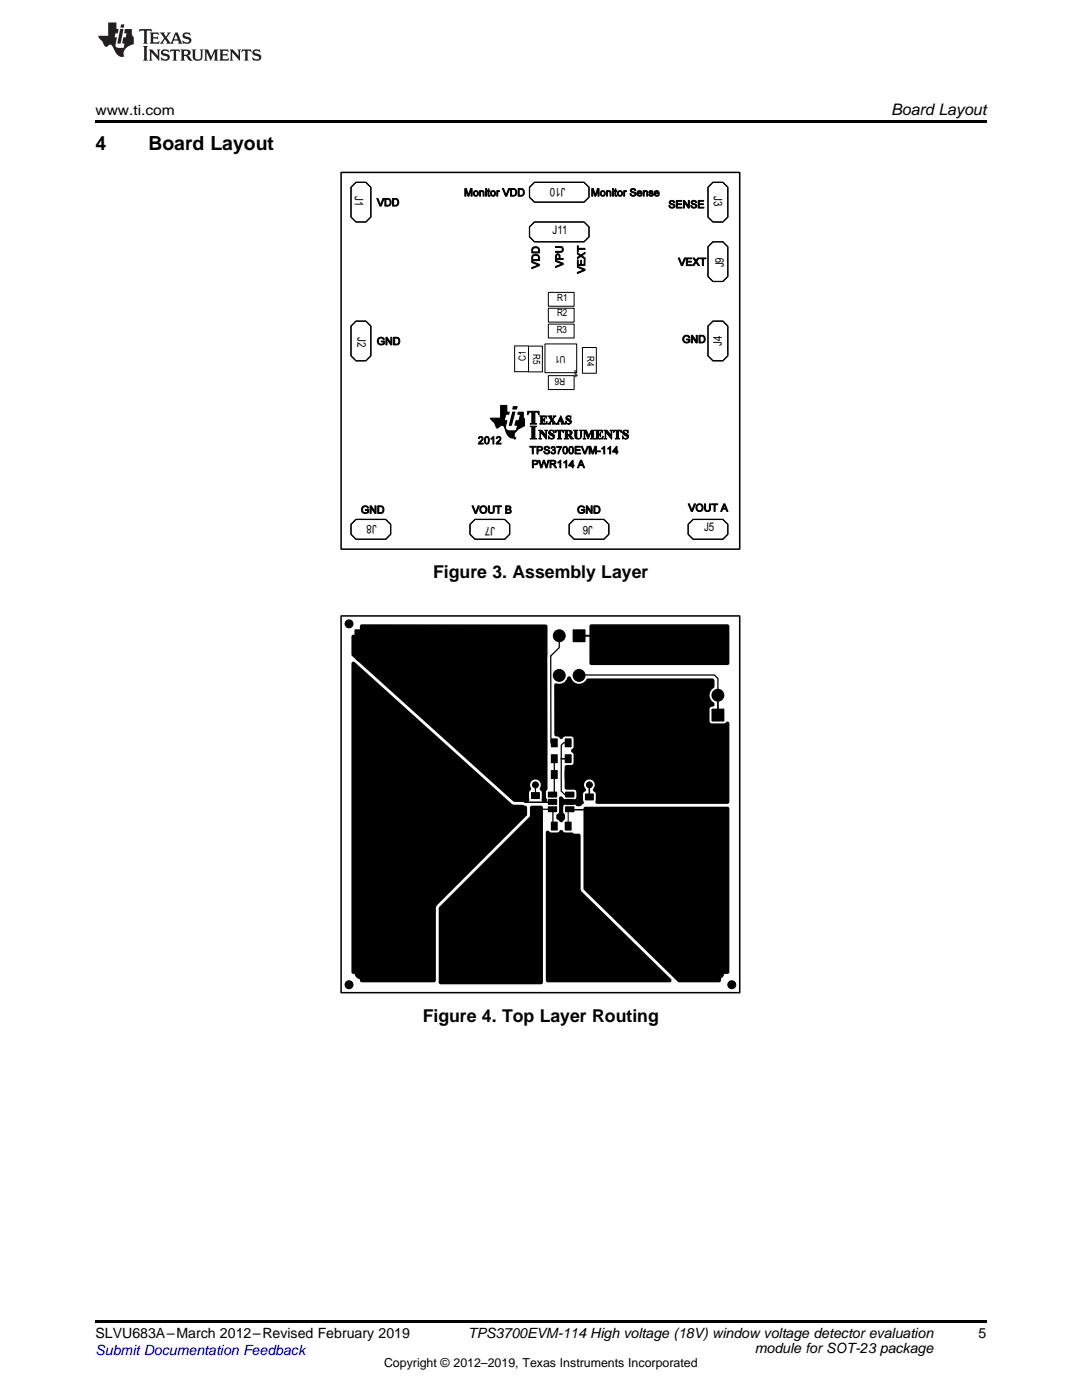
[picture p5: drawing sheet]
<svg xmlns="http://www.w3.org/2000/svg" width="216mm" height="279mm" viewBox="0 0 216 279" stroke-linecap="round" stroke-linejoin="round" font-family="sans-serif">
<g fill="#000">
<path d="M19 24h177.8v.6h-177.8zM105.8 85.1h1.3l-.4 .2v2l.4 .3h-1.3l.3-.3v-2.1zM105.3 82.1h2.3v.7l-.4-.5-.5-.1v2.2l.4 .2h-1.3l.3-.2v-2.2h-.2a.64 .64 0 0 0-.6 .6zM70.8 125.7h2.4v2.4h-2.4zM106.4 133.6h2.4v2.4h-2.4zM72 124.8l37 .1 .1 32.5-.3 .7v1.1l.2 .6-.6 .1a.33 .33 0 0 1-.1-.5l-.1-1.4-.4-.5a1.28 1.28 0 0 0-.1-1.7 1.28 1.28 0 0 0-1.7 0 1.28 1.28 0 0 0-.2 1.7l-.3 .5v1.7l-.2 .2-2.8-.1-32.1-29-.1-3.7 .2-.3 1.4-.1zM114.4 125.7h2.3v2.4h-2.3zM142.1 125.7h2.3v2.4h-2.3zM117.8 124.8l27.3-.1 .3 .3v7.3l-.3 .3h-27.1l-.2-.3zM70.8 153.4h2.4v2.4h-2.4zM103.3 158.1h1.6v1.2h-1.6zM106.1 158.2h1.5v1.2h-1.5z"/>
<path d="M109.4 158.1h1.7v1h-1.7zM110 150.6h1.2v1.6h-1.2zM110 147.5h1.2v1.5h-1.2zM110 153.8h1.2v1.6h-1.2zM112.8 150.6h1.2v1.6h-1.2zM112.8 147.5h1.2v1.5h-1.2zM112.8 153.8h1.2v1.6h-1.2zM112.9 158.1h1.6v1h-1.6zM116.8 158.5h1.6v1.1h-1.6zM142.1 157.3h2.3v2.4h-2.3zM142.1 141.5h2.3v2.4h-2.3zM103.3 160.9h1.6v1.2h-1.6z"/>
<path d="M106.1 161h1.5v1.1h-1.5zM109.4 159.5h1.7v1h-1.7zM109.4 161h1.7v1h-1.7zM110 164.1h1.2v1.6h-1.2zM112.8 164.1h1.2v1.6h-1.2zM112.9 161h1.6v1h-1.6zM112.9 159.5h1.6v1h-1.6zM116.8 161.2h1.6v1.2h-1.6zM74.8 193h2.4v2.3h-2.4zM98.5 193h2.4v2.3h-2.4zM106 161h2l.2 .2-.1 35h-20.3l-.1-15 18.2-18.2zM118.3 193h2.4v2.3h-2.4z"/>
<path d="M138.1 193h2.4v2.3h-2.4zM116.6 161.2h28.7l.1 32.8-.3 .2-1.3 .1-.2 1.5h-8.2l-18.8-18.3zM19 263.5h177.8v.6h-177.8z"/>
<path d="M92.7 37.6h.4l.4 1.3 .4-1.3h.3v1.6h-.2v-1.3l-.4 1.3h-.2l-.4-1.3v1.3h-.3zM94.4 38.6a.55 .55 0 0 1 1.1 0 .55 .55 0 0 1-1.1 0zM94.6 38.6a.4 .4 0 0 0 .8 0 .4 .4 0 0 0-.8 0zM95.7 38.1h.2v.1l.3-.2 .3 .2 .1 1h-.2v-.8l-.2-.2-.3 .2v.8h-.2zM96.9 37.6h.2v.2h-.2zM96.9 38.1h.2v1.1h-.2zM97.4 37.8l.2-.1v.4h.1v.1h-.1v.7l.2 .3-.4-.1v-.9h-.2zM97.9 38.6a.55 .55 0 0 1 1.1 0 .55 .55 0 0 1-1.1 0zM98.1 38.6a.37 .37 0 0 0 .7 0 .37 .37 0 0 0-.7 0zM99.1 38.1h.2v.1l.2-.2 .2 .1-.1 .2-.3 .1v.8h-.2zM100.2 37.6h.3l.5 1.4 .5-1.4h.2l-.6 1.6h-.2zM101.9 37.6h.6a.78 .78 0 0 1 .6 .8 .78 .78 0 0 1-.7 .8h-.5zM102.1 37.8v1.2h.4a.65 .65 0 0 0 .4-.6 .65 .65 0 0 0-.4-.6zM103.4 37.6h.7a.78 .78 0 0 1 .5 .8 .78 .78 0 0 1-.7 .8h-.5zM103.6 37.8v1.2h.4a.65 .65 0 0 0 .4-.6 .65 .65 0 0 0-.3-.6z"/>
<path d="M118.1 37.6h.3l.4 1.3 .4-1.3h.3v1.6h-.2v-1.3l-.4 1.3h-.2l-.4-1.3v1.3h-.2zM119.8 38.6a.55 .55 0 0 1 1.1 0 .55 .55 0 0 1-1.1 0zM120 38.6a.37 .37 0 0 0 .7 0 .37 .37 0 0 0-.7 0zM121 38.1h.2v.1l.3-.2 .3 .2 .1 1h-.2v-.8l-.2-.2-.3 .2v.8h-.2zM122.2 37.6h.2v.2h-.2zM122.2 38.1h.2v1.1h-.2zM122.7 37.8l.2-.1v.4h.2v.1h-.2v.7l.2 .3-.4-.1v-.9h-.2zM123.2 38.6a.55 .55 0 0 1 1.1 0 .55 .55 0 0 1-1.1 0zM123.4 38.6a.37 .37 0 0 0 .7 0 .37 .37 0 0 0-.7 0zM124.5 38.1h.1v.1l.3-.2 .1 .1v.2l-.3 .1-.1 .8h-.1zM125.8 37.8a.6 .6 0 0 1 .6-.2 .6 .6 0 0 1 .5 .5h-.2a.31 .31 0 0 0-.4-.3 .31 .31 0 0 0-.2 .4 .56 .56 0 0 1 .7 .2 .56 .56 0 0 1 0 .7 .67 .67 0 0 1-1.1-.5h.2a.36 .36 0 0 0 .4 .4 .36 .36 0 0 0 .3-.4l-.2-.1a.52 .52 0 0 1-.6-.7zM127.2 38.2l.2-.1a.52 .52 0 0 1 .7 .5h-.8a.35 .35 0 0 0 .2 .4 .35 .35 0 0 0 .4-.2h.2a.57 .57 0 0 1-.8 .3 .57 .57 0 0 1-.1-.9zM127.4 38.3l-.1 .2h.6l-.2-.3zM128.4 38.1h.1v.1l.4-.2 .3 .2v1h-.1v-.8l-.3-.2-.2 .2-.1 .8h-.1zM129.6 38.1h.5l.2 .3-.2-.1a.21 .21 0 0 0-.2-.1 .21 .21 0 0 0-.2 .2h.1a.47 .47 0 0 1 .5 .6 .49 .49 0 0 1-.8-.2h.1a.24 .24 0 0 0 .3 .3 .24 .24 0 0 0 .2-.3 .44 .44 0 0 1-.5-.2 .44 .44 0 0 1 0-.5zM130.7 38.2l.1-.1a.52 .52 0 0 1 .8 .5h-.9a.35 .35 0 0 0 .3 .4 .35 .35 0 0 0 .4-.2h.2a.57 .57 0 0 1-.9 .3 .57 .57 0 0 1 0-.9zM130.8 38.3l-.1 .2h.7l-.2-.3z"/>
<path d="M75.2 39.6h.2l.5 1.4 .5-1.4h.2l-.5 1.5h-.3zM76.8 39.6h.7a.78 .78 0 0 1 .5 .8 .78 .78 0 0 1-.7 .7h-.5zM77 39.8v1.2h.5a.65 .65 0 0 0 .4-.6 .65 .65 0 0 0-.4-.6zM78.3 39.6h.7a.78 .78 0 0 1 .6 .8 .78 .78 0 0 1-.7 .7h-.6zM78.5 39.8v1.2h.5a.65 .65 0 0 0 .4-.6 .65 .65 0 0 0-.4-.6z"/>
<path d="M106.1 52.2l1.5 .6v.2l-1.5 .6v-.2l1.4-.5-1.4-.5zM106.2 51a.81 .81 0 0 1 .9-.2 .81 .81 0 0 1 .5 .7v.5h-1.5zM106.4 51.1l-.1 .7h1.2v-.4a.65 .65 0 0 0-1.1-.3zM106.2 49.5a.81 .81 0 0 1 .9-.2 .81 .81 0 0 1 .5 .6v.6h-1.5zM106.4 49.6l-.1 .7h1.2v-.5a.65 .65 0 0 0-1.1-.2z"/>
<path d="M110.9 51.9l1.5 .6v.3l-1.5 .6v-.2l1.3-.5-1.3-.5zM111 50.8a.44 .44 0 0 1 .5-.1 .44 .44 0 0 1 .2 .4v.5h.7v.2h-1.5zM111.1 50.9l-.1 .7h.6l-.1-.7zM110.9 49.2h.8a.6 .6 0 0 1 .7 .6 .6 .6 0 0 1-.7 .6h-.8v-.2h1a.38 .38 0 0 0 .3-.4 .38 .38 0 0 0-.3-.4h-1z"/>
<path d="M115.2 53.1l1.5 .6v.3l-1.5 .6v-.2l1.4-.6-1.4-.4zM115.2 51.9h.2v.9h.5v-.9h.1v.9h.6v-1h.1v1.2h-1.5zM115.2 50.4l.7 .5 .8-.5v.2l-.6 .4 .6 .5v.2l-.8-.5-.7 .4v-.2l.5-.3-.5-.4zM115.2 49.1h.2v.5h1.3v.2h-1.3v.5h-.2z"/>
<path d="M133.7 40.1a.6 .6 0 0 1 .9 .3h-.2a.31 .31 0 0 0-.4-.3 .31 .31 0 0 0-.2 .5h.1a.56 .56 0 0 1 .6 .2 .56 .56 0 0 1 0 .6 .67 .67 0 0 1-1-.4h.2a.36 .36 0 0 0 .4 .4 .36 .36 0 0 0 .3-.5h-.2a.48 .48 0 0 1-.6-.2 .48 .48 0 0 1 .1-.6zM134.9 40h1.1v.2h-.8v.5h.8v.1h-.8v.6h.9v.1h-1.2zM136.4 40h.2l.7 1.2v-1.2h.3v1.5h-.3l-.7-1.1v1.1h-.2zM138 40.1a.6 .6 0 0 1 1 .3h-.2a.31 .31 0 0 0-.4-.3 .31 .31 0 0 0-.2 .5h.1a.56 .56 0 0 1 .6 .2 .56 .56 0 0 1 0 .6 .67 .67 0 0 1-1.1-.4h.2a.36 .36 0 0 0 .4 .4 .36 .36 0 0 0 .3-.5h-.1a.48 .48 0 0 1-.6-.2 .48 .48 0 0 1 0-.6zM139.3 40h1.1v.2h-.9v.5h.9v.1h-.9v.6h1v.1h-1.2z"/>
<path d="M135.3 51.5h.3l.5 1.3 .5-1.3h.2l-.6 1.5h-.2zM136.9 51.5h1.1v.2h-.8v.4h.8v.2h-.8v.5h.9v.2h-1.2zM138.3 51.5h.2l.4 .5 .3-.5h.3l-.5 .7 .6 .8h-.3l-.4-.6-.4 .6h-.3l.5-.8zM139.6 51.5h1.3v.2h-.5v1.3h-.3v-1.3h-.5z"/>
<path d="M75.5 67.5a.72 .72 0 0 1 1.2 .2l-.2 .1a.58 .58 0 0 0-1 .1 .58 .58 0 0 0 .7 .8l.3-.2v-.3h-.4v-.1h.6v.5a.82 .82 0 0 1-1.2 .1 .82 .82 0 0 1 0-1.2zM77 67.3h.2l.8 1.2v-1.2h.2v1.5h-.2l-.8-1.1v1.1h-.2zM78.5 67.3h.7a.78 .78 0 0 1 .6 .8 .78 .78 0 0 1-.7 .7h-.6zM78.7 67.5v1.2h.5a.65 .65 0 0 0 .4-.6 .65 .65 0 0 0-.4-.6z"/>
<path d="M136.4 67.1a.72 .72 0 0 1 1.2 .2l-.2 .1a.58 .58 0 0 0-1 .1 .58 .58 0 0 0 .7 .8l.3-.2v-.3h-.4v-.1h.7v.5a.82 .82 0 0 1-1.2 .1 .82 .82 0 0 1-.1-1.2zM137.9 66.9h.3l.7 1.2v-1.2h.2v1.5h-.2l-.7-1.1v1.1h-.3zM139.5 66.9h.7a.78 .78 0 0 1 .5 .8 .78 .78 0 0 1-.7 .7h-.5zM139.7 67.1v1.2h.4a.65 .65 0 0 0 .4-.6 .65 .65 0 0 0-.3-.6z"/>
<path d="M95.6 87.2a.49 .49 0 0 1 .7 .1 .49 .49 0 0 1-.1 .7l-.5 .4h.7v.2h-1l.7-.9a.28 .28 0 0 0-.1-.4 .28 .28 0 0 0-.4 .2h-.1zM96.9 87.2a.54 .54 0 0 1 .6 0 .54 .54 0 0 1 .1 .7 .54 .54 0 0 1-.5 .7 .54 .54 0 0 1-.4-.7zM96.9 87.4v.2a.6 .6 0 0 0 .4 .9 .95 .95 0 0 0 0-1.2zM98 87.5l.5-.4v1.5h-.1v-1.2l-.4 .3zM99.2 87.2a.49 .49 0 0 1 .7 .1 .49 .49 0 0 1-.2 .7l-.5 .4h.8v.2h-1l.7-.9a.28 .28 0 0 0-.1-.4 .28 .28 0 0 0-.4 .2h-.2z"/>
<path d="M102.5 81.1l-.2 .5h.7l.2-.5zM102.3 82.3l-.7 2.6h.4l.7-2.6zM99.9 80.9v2.5l-2.1 .1 .4 .4a1.97 1.97 0 0 1 .9 1.5h.1a1.07 1.07 0 0 1 1.3-.4l.3 .4a1.95 1.95 0 0 0 2.1 2l-.2 .1v.2l-.1-1a3.2 3.2 0 0 1 1.9-1.7h.1v-1.4l-.2-.3v-1h-1l-.1 .4h.4l.1 .2-.2 .9-.6 .2-.2 .8h.3l.2 .2-.3 .9-.1 .1h-1.3l-.5-.2-.3-.5 .3-1.3h-.3l-.2-.2 .3-1 .6-.1 .1-.4h-.3l-.2-.2v-1.2z"/>
<path d="M105.7 89.1h1.2v.1h-.5v1.4h-.2v-1.4h-.5zM107.1 89.1h.7a.45 .45 0 0 1 .5 .4 .45 .45 0 0 1-.4 .5h-.5v.6h-.3zM107.4 89.2v.6h.3a.28 .28 0 0 0 .4-.2 .28 .28 0 0 0-.3-.4zM108.7 89.2a.6 .6 0 0 1 1 .3h-.2a.31 .31 0 0 0-.4-.3 .31 .31 0 0 0-.2 .4 .56 .56 0 0 1 .6 .2 .56 .56 0 0 1 .1 .7 .67 .67 0 0 1-1.1-.4h.2a.36 .36 0 0 0 .4 .4 .36 .36 0 0 0 .3-.5l-.2-.1a.48 .48 0 0 1-.5-.1 .48 .48 0 0 1 0-.6zM110.1 89.2a.4 .4 0 0 1 .6 0 .4 .4 0 0 1-.1 .6 .47 .47 0 0 1 0 .8 .47 .47 0 0 1-.7-.4h.2a.3 .3 0 0 0 .4 .2 .3 .3 0 0 0 .2-.3 .3 .3 0 0 0-.4-.2v-.2h.1a.25 .25 0 0 0 .2-.3 .25 .25 0 0 0-.3-.2 .25 .25 0 0 0-.2 .3h-.2zM111.1 89.1h1l-.6 1.5h-.2l.1-.4 .5-.9h-.8zM112.5 89.2a.54 .54 0 0 1 .7 0 .54 .54 0 0 1 .1 .7 .54 .54 0 0 1-.5 .7 .54 .54 0 0 1-.5-.7zM112.6 89.4l-.1 .1a.6 .6 0 0 0 .4 .9 .95 .95 0 0 0 0-1.1zM113.7 89.2a.54 .54 0 0 1 .6 0 .54 .54 0 0 1 .2 .7 .54 .54 0 0 1-.5 .7 .54 .54 0 0 1-.5-.7zM113.8 89.4l-.1 .1a.6 .6 0 0 0 .4 .9 .95 .95 0 0 0 0-1.1zM114.7 89.1h1.1v.1h-.9v.5h.9v.2h-.9v.5h1v.2h-1.2zM116 89.1h.2l.5 1.3 .5-1.3h.2l-.6 1.5h-.2zM117.5 89.1h.4l.4 1.3 .4-1.3h.3v1.5h-.2v-1.3l-.4 1.3h-.2l-.4-1.3v1.3h-.3zM119.2 90h.6v.2h-.6zM120.1 89.5l.6-.4v1.5h-.2v-1.2l-.4 .2zM121.3 89.5l.6-.4v1.5h-.2v-1.2l-.4 .2zM123 89.1h.1v1h.2v.1h-.2v.4h-.2v-.4h-.6v-.1zM122.9 89.5l-.4 .6h.4z"/>
<path d="M106.2 91.8h.7a.45 .45 0 0 1 .5 .5 .45 .45 0 0 1-.4 .4h-.6v.7h-.2zM106.4 92v.6h.4a.28 .28 0 0 0 .3-.3 .28 .28 0 0 0-.2-.3zM107.5 91.8h.2l.3 1.4 .4-1.4h.2l.4 1.4 .3-1.4h.2l-.4 1.6h-.2l-.4-1.4-.4 1.4h-.2zM109.7 91.8h.7a.42 .42 0 0 1 .5 .4 .42 .42 0 0 1-.4 .5l.6 .7h-.3l-.5-.7h-.3v.7h-.3zM110 92v.5l.7-.1v-.3zM111.3 92.2l.6-.4v1.6h-.2v-1.2l-.4 .2zM112.5 92.2l.6-.4v1.6h-.2v-1.2l-.4 .2zM114.2 91.9h.2v.9h.2v.2h-.2v.4h-.2v-.4h-.7v-.2zM114.2 92.2l-.5 .6h.5zM115.8 91.8h.3l.6 1.6h-.3l-.1-.5h-.7l-.2 .5h-.2zM116 92l-.3 .7h.5z"/>
<path d="M107.5 85.9h.6l.8 1v-.8l-.2-.2h.6l-.3 .2v1.5l-1.2-1.4v1.1l.3 .3h-.6l.2-.2v-1.3zM109.6 86l.4-.2 .4 .2 .2-.2-.1 .6a.41 .41 0 0 0-.2-.5 .41 .41 0 0 0-.6 .2l.2 .3a.67 .67 0 0 1 .7 .4 .67 .67 0 0 1-.3 .8l-.7-.1-.1 .1v-.6l.2 .4 .4 .2a.31 .31 0 0 0 .3-.4 .31 .31 0 0 0-.4-.3 .57 .57 0 0 1-.5-.3 .57 .57 0 0 1 .1-.6zM110.9 85.9h1.5v.4l-.3-.3h-.2v1.4l.2 .2h-.9l.2-.2v-1.4h-.4l-.1 .3zM112.6 85.9h.8a.51 .51 0 0 1 .7 .1 .51 .51 0 0 1-.2 .7l-.1 .1 .6 .8h-.5l-.6-.8h-.1v.6l.2 .2h-.8l.2-.2v-1.3zM113.2 85.9v.8a.42 .42 0 0 0 .6-.4 .42 .42 0 0 0-.6-.4zM114.5 85.9h.8l-.2 .1v1.2a.4 .4 0 0 0 .4 .3 .4 .4 0 0 0 .4-.4v-1l-.2-.2h.5l-.2 .2v1a.66 .66 0 0 1-.7 .5 .66 .66 0 0 1-.6-.6v-1zM116.3 85.9h.7l.5 1.1 .5-1.1h.7l-.3 .1v1.4l.3 .2h-.9l.2-.2v-1.4l-.6 1.6-.7-1.6v1.4l.2 .2h-.6l.3-.2v-1.4zM118.8 85.9h1.4v.5l-.2-.4h-.6v.7l.3-.1 .1-.3v.9l-.1-.4h-.3v.6a.57 .57 0 0 0 1-.3l-.1 .5h-1.5l.2-.2v-1.4zM120.5 85.9h.6l.9 1v-.8l-.3-.2h.6l-.2 .2v1.5l-1.2-1.4v1.1l.2 .3h-.6l.3-.2v-1.3zM122.4 85.9h1.6v.4l-.3-.3h-.3v1.4l.2 .2h-.8l.2-.2v-1.4h-.4l-.2 .3zM124.4 86l.4-.2 .4 .2 .1-.2v.6a.41 .41 0 0 0-.3-.5 .41 .41 0 0 0-.5 .2l.2 .3a.67 .67 0 0 1 .6 .4 .67 .67 0 0 1-.2 .8l-.7-.1-.2 .1v-.6l.3 .4 .3 .2a.31 .31 0 0 0 .4-.4 .31 .31 0 0 0-.4-.3 .57 .57 0 0 1-.5-.3 .57 .57 0 0 1 .1-.6z"/>
<path d="M107.7 83h1.3v.5l-.2-.3-.5-.1v.7l.2-.1 .2-.3v.8l-.2-.3h-.2v.5a.54 .54 0 0 0 .9-.3l-.1 .5h-1.4l.2-.1v-1.3zM109.3 83h.8l-.2 .1 .3 .5 .3-.4-.1-.2h.5l-.6 .7 .7 .9h-.8l.2-.1-.4-.5-.3 .5 .2 .1h-.6l.7-.7zM111.9 83l.8 1.6h-.7l.2-.1-.2-.3h-.5l-.1 .3 .2 .1h-.6l.3-.2zM111.8 83.5l-.3 .6h.5zM113 83.1l.4-.1 .4 .1 .1-.1v.5a.39 .39 0 0 0-.3-.4 .39 .39 0 0 0-.4 .2l.1 .2a.59 .59 0 0 1 .7 .5 .59 .59 0 0 1-.5 .7l-.4-.2-.2 .2v-.6l.2 .3 .4 .2a.29 .29 0 0 0 .3-.3 .29 .29 0 0 0-.4-.3 .53 .53 0 0 1-.4-.3 .53 .53 0 0 1 0-.6z"/>
<path d="M72.3 101.1a.72 .72 0 0 1 1.2 .3h-.2a.58 .58 0 0 0-1 .2 .58 .58 0 0 0 .7 .7l.3-.1v-.3h-.4v-.2h.6v.6a.82 .82 0 0 1-1.1 0 .82 .82 0 0 1-.1-1.2zM73.8 100.9h.3l.7 1.2v-1.2h.2v1.6h-.2l-.7-1.2v1.2h-.3zM75.4 100.9h.6a.78 .78 0 0 1 .6 .9 .78 .78 0 0 1-.7 .7h-.5zM75.6 101.1v1.2h.4a.65 .65 0 0 0 .4-.6 .65 .65 0 0 0-.4-.6z"/>
<path d="M94.2 100.9h.2l.5 1.4 .5-1.4h.2l-.6 1.6h-.2zM95.7 101.7a.76 .76 0 0 1 1.5 0 .76 .76 0 0 1-1.5 0zM96.1 101.2a.59 .59 0 0 0-.1 .9 .59 .59 0 0 0 .9 0 .59 .59 0 0 0-.1-.8l-.4-.2zM97.4 100.9h.3v1.1a.38 .38 0 0 0 .4 .3 .38 .38 0 0 0 .3-.4v-1h.2v.9a.6 .6 0 0 1-.6 .7 .6 .6 0 0 1-.6-.7zM98.8 100.9h1.3v.2h-.5v1.4h-.2v-1.4h-.6zM100.9 100.9h.6a.39 .39 0 0 1 .4 .3 .39 .39 0 0 1-.2 .5 .41 .41 0 0 1 .3 .4 .41 .41 0 0 1-.4 .4h-.7zM101.1 101.1v.5h.5l.1-.2-.1-.3zM101.1 101.8v.5l.7-.1-.2-.4z"/>
<path d="M115.5 101.1a.72 .72 0 0 1 1.2 .3h-.2a.58 .58 0 0 0-1.1 .2 .58 .58 0 0 0 .7 .7l.4-.1v-.3h-.5v-.2h.7v.6a.82 .82 0 0 1-1.2 0 .82 .82 0 0 1 0-1.2zM117 100.9h.2l.8 1.2v-1.2h.2v1.6h-.3l-.7-1.2v1.2h-.2zM118.5 100.9h.7a.78 .78 0 0 1 .6 .9 .78 .78 0 0 1-.7 .7h-.6zM118.7 101.1v1.2h.5a.65 .65 0 0 0 .4-.6 .65 .65 0 0 0-.4-.6z"/>
<path d="M137.3 100.6h.2l.6 1.3 .4-1.3h.3l-.6 1.5h-.3zM138.9 101.3a.76 .76 0 0 1 1.5 0 .76 .76 0 0 1-1.5 0zM139.2 100.8a.59 .59 0 0 0-.1 .9 .59 .59 0 0 0 .9 0 .59 .59 0 0 0 0-.8l-.4-.2zM140.6 100.6h.2v1a.38 .38 0 0 0 .4 .3 .38 .38 0 0 0 .4-.4v-.9h.2v.8a.6 .6 0 0 1-.6 .7 .6 .6 0 0 1-.6-.7zM142 100.6h1.2v.1h-.5v1.4h-.2v-1.4h-.5zM144.4 100.6h.2l.7 1.5h-.3l-.1-.5h-.7l-.2 .5h-.2zM144.5 100.7l-.2 .7h.5z"/>
<path d="M70.3 132.3v61.7l.2 .2 1.4 .1 .1 1.4 .2 .2h14.4l.2-.2v-14.5l.1-.4 18.1-18.1v-1.5v-.2l-.8-.2h-1.6l-.6-.3-31.3-28.2zM110.8 136.6v10v.2l.6 .1 .6 .4 .5-.4a2.28 2.28 0 0 1 1.9 .1l.2 .5v1.5l-.5 .8 .5 .6v1.8a.63 .63 0 0 1-.6 .6h-.9l-.3 .3v4.1l.3 .2h1.4a.63 .63 0 0 1 .7 .7v1a.63 .63 0 0 1-.7 .6h-1.6l-.6-.3a.31 .31 0 0 0-.4-.2 .31 .31 0 0 0-.2 .3v2.5l-.2 .5-.3 .2v.5l.6 .6a.6 .6 0 0 0 .8-.5v-.7l-.3-.4a2.02 2.02 0 0 1 .1-1.6l.5-.2h1.8a.9 .9 0 0 0 1.5 0l.1-.3-.1-.5v-1.1l.2-.5 .4-.3a1.37 1.37 0 0 1 .6-2.3 1.25 1.25 0 0 1 1.3 .7 1.25 1.25 0 0 1-.3 1.5l.6 .6-.1 1.8 .3 .3 26.1-.1 .1-15.8-.3-.2-.7 .3h-2.3a.63 .63 0 0 1-.7-.6v-2.4a.83 .83 0 0 1 .9-.7l.1-.3a2.18 2.18 0 0 1-.8-2.5l.8-1v-1.2l-.2-.2h-25a1.89 1.89 0 0 1-1.9 1 1.89 1.89 0 0 1-1.6-1.4h-.3a2.06 2.06 0 0 1-2.6 1.4zM109.1 166v29.8l24.6 .1 .1-.4-18-17.6-.1-.5-.1-10.8-1.1-.1-.4-.2-1.6-.1-.5-.4-.8 .5h-1.2l-.6-.4z"/>
<circle cx="69.6" cy="124.5" r=".79"/>
<circle cx="72" cy="130.8" r="1.19"/>
<circle cx="107.6" cy="126.9" r="1.19"/>
<circle cx="111.6" cy="134.8" r="1.19"/>
<circle cx="111.6" cy="126.9" r="1.19"/>
<circle cx="115.5" cy="134.8" r="1.19"/>
<circle cx="143.2" cy="130.8" r="1.19"/>
<circle cx="143.2" cy="138.7" r="1.19"/>
<circle cx="72" cy="158.5" r="1.19"/>
<circle cx="106.8" cy="156.6" r=".59"/>
<circle cx="111.7" cy="145.7" r=".51"/>
<circle cx="111.7" cy="144.1" r=".51"/>
<circle cx="113.1" cy="145.8" r=".51"/>
<circle cx="113.2" cy="144.1" r=".51"/>
<circle cx="115.4" cy="155.4" r=".51"/>
<circle cx="115.4" cy="153.9" r=".51"/>
<circle cx="117.6" cy="156.6" r=".59"/>
<circle cx="143.2" cy="154.6" r="1.19"/>
<circle cx="102.1" cy="161.3" r=".51"/>
<circle cx="110" cy="169.8" r=".51"/>
<circle cx="112" cy="163.3" r=".51"/>
<circle cx="112.4" cy="169.8" r=".51"/>
<circle cx="114.8" cy="169.8" r=".51"/>
<circle cx="115.5" cy="160.1" r=".51"/>
<circle cx="69.6" cy="196.5" r=".79"/>
<circle cx="72" cy="194.2" r="1.19"/>
<circle cx="95.8" cy="194.2" r="1.19"/>
<circle cx="115.5" cy="194.2" r="1.19"/>
<circle cx="143.2" cy="194.2" r="1.19"/>
<circle cx="146" cy="196.5" r=".79"/>
</g>
<path d="M68.1 34.4h79.5v75.2h-79.5zM68.1 122.9h79.5v75.2h-79.5zM70.3 132.3h.4l31.3 28.2 .6 .3h1.6l.8 .2v.2v1.5l-18.1 18.1-.1 .4v14.5l-.2 .2h-14.4l-.2-.2-.1-1.4-1.4-.1-.2-.2zM72 124.8l37 .1 .1 32.5-.3 .7v1.1l.2 .6-.6 .1a.33 .33 0 0 1-.1-.5l-.1-1.4-.4-.5a1.28 1.28 0 0 0-.1-1.7 1.28 1.28 0 0 0-1.7 0 1.28 1.28 0 0 0-.2 1.7l-.3 .5v1.7l-.2 .2-2.8-.1-32.1-29-.1-3.7 .2-.3 1.4-.1zM110.8 136.6a2.09 2.09 0 0 0 2.6-1.4h.3a1.89 1.89 0 0 0 1.6 1.4 1.89 1.89 0 0 0 1.9-1l24.9-.1 .3 .3v1.2a2.18 2.18 0 0 0-.8 2.5l.8 .9-.1 .4-.2 .1a.63 .63 0 0 0-.7 .6v2.4a.63 .63 0 0 0 .7 .6h2.3l.7-.3 .3 .2-.1 15.8-26.1 .1-.3-.3 .1-1.8-.6-.5a1.37 1.37 0 0 0-.6-2.3 1.25 1.25 0 0 0-1.3 .7 1.25 1.25 0 0 0 .3 1.5l-.6 .6v1.4l.1 .6-.3 .3a.81 .81 0 0 1-1.3-.1h-1.8a.63 .63 0 0 0-.7 .6v1l.4 .6v.7a.6 .6 0 0 1-.8 .5l-.6-.6v-.5l.3-.2 .2-.5v-2.5a.3 .3 0 0 1 .2-.3 .3 .3 0 0 1 .4 .2l.6 .3h1.6a.63 .63 0 0 0 .7-.6v-1a.63 .63 0 0 0-.7-.7h-1.4l-.3-.2v-4.1l.3-.3h.9a.63 .63 0 0 0 .6-.6v-1.8l-.5-.6 .5-.5v-1.8a.63 .63 0 0 0-.6-.7l-1.5 .1-.5 .4-.6-.4-.6-.1v-.2zM117.8 124.8l27.3-.1 .3 .3v7.3l-.3 .3h-27.1l-.2-.3zM106 161h2l.2 .2-.1 35h-20.3l-.1-15 18.2-18.2zM109.1 166l.3-.1 .6 .4h1.2l.8-.5 .5 .4 1.6 .1 .4 .2 1.1 .1 .1 10.8 .1 .5 18 17.6-.1 .4-24.6-.1zM116.6 161.2h28.7l.1 32.8-.3 .2-1.3 .1-.2 1.5h-8.2l-18.8-18.3z" fill="none" stroke="#000" stroke-width=".3"/>
<g fill="none" stroke="#000" stroke-width=".2">
<path d="M71 36.4h2l1 1v5.9l-1 1h-2l-1-1v-5.9zM75.2 39.6h.2l.5 1.4 .5-1.4h.2l-.5 1.5h-.3zM76.8 39.6h.7a.78 .78 0 0 1 .5 .8 .78 .78 0 0 1-.7 .7h-.5zM77 39.8h.5a.66 .66 0 0 1 .3 .6 .66 .66 0 0 1-.3 .6h-.5zM78.3 39.6h.7a.78 .78 0 0 1 .6 .8 .78 .78 0 0 1-.7 .7h-.6zM78.5 39.8h.5a.66 .66 0 0 1 .4 .6 .66 .66 0 0 1-.4 .6h-.5zM92.7 37.6h.4l.4 1.3 .4-1.3h.3v1.6h-.2v-1.3l-.4 1.3h-.2l-.4-1.3v1.3h-.3zM95.7 38.1h.2v.1l.3-.2 .3 .2 .1 1h-.2v-.8l-.2-.2-.3 .2v.8h-.2zM96.9 37.6h.2v.2h-.2zM96.9 38.1h.2v1.1h-.2zM97.4 37.8l.2-.1v.4h.1v.1h-.1v.7l.2 .3-.4-.1v-.9h-.2zM99.1 38.1h.2v.1l.2-.2 .2 .1-.1 .2-.3 .1v.8h-.2z"/>
<path d="M100.2 37.6h.3l.5 1.4 .5-1.4h.2l-.6 1.6h-.2zM101.9 37.6h.6a.78 .78 0 0 1 .6 .8 .78 .78 0 0 1-.7 .8h-.5zM102.1 37.8h.4a.66 .66 0 0 1 .4 .6 .66 .66 0 0 1-.4 .6h-.4zM103.4 37.6h.7a.78 .78 0 0 1 .5 .8 .78 .78 0 0 1-.7 .8h-.5zM103.6 37.8h.5a.66 .66 0 0 1 .3 .6 .66 .66 0 0 1-.4 .6h-.4zM106.6 36.4h9.9l1 1v2l-1 .9h-9.9l-.9-.9v-2zM118.1 37.6h.3l.4 1.3 .4-1.3h.3v1.6h-.2v-1.3l-.4 1.3h-.2l-.4-1.3v1.3h-.2zM121 38.1h.2v.1l.3-.2 .3 .2 .1 1h-.2v-.8l-.2-.2-.3 .2v.8h-.2zM122.2 37.6h.2v.2h-.2zM122.2 38.1h.2v1.1h-.2zM122.7 37.8l.2-.1v.4h.2v.1h-.2v.7l.2 .3-.4-.1v-.9h-.2zM124.5 38.1h.1v.1l.3-.2 .1 .1v.2l-.3 .1-.1 .8h-.1z"/>
<path d="M125.8 37.8a.6 .6 0 0 1 .6-.2 .6 .6 0 0 1 .5 .5h-.2a.31 .31 0 0 0-.4-.3 .31 .31 0 0 0-.2 .4 .56 .56 0 0 1 .7 .2 .56 .56 0 0 1 0 .7 .67 .67 0 0 1-1.1-.5h.2a.36 .36 0 0 0 .4 .4 .36 .36 0 0 0 .3-.4l-.2-.1a.52 .52 0 0 1-.6-.7zM127.2 38.2l.2-.1a.52 .52 0 0 1 .7 .5h-.8a.35 .35 0 0 0 .2 .4 .35 .35 0 0 0 .4-.2h.2a.57 .57 0 0 1-.8 .3 .57 .57 0 0 1-.1-.9zM127.3 38.4l.3-.2 .3 .3h-.6zM128.4 38.1h.1v.1l.4-.2 .3 .2v1h-.1v-.8l-.3-.2-.2 .2-.1 .8h-.1zM129.6 38.1h.5l.2 .3-.2-.1a.21 .21 0 0 0-.2-.1 .21 .21 0 0 0-.2 .2h.1a.47 .47 0 0 1 .5 .6 .49 .49 0 0 1-.8-.2h.1a.24 .24 0 0 0 .3 .3 .24 .24 0 0 0 .2-.3 .44 .44 0 0 1-.5-.2 .44 .44 0 0 1 0-.5zM130.7 38.2l.1-.1a.52 .52 0 0 1 .8 .5h-.9a.35 .35 0 0 0 .3 .4 .35 .35 0 0 0 .4-.2h.2a.57 .57 0 0 1-.9 .3 .57 .57 0 0 1 0-.9zM130.8 38.3l.4-.1 .2 .3h-.7zM142.3 36.4h1.9l1 1v5.9l-1 1h-1.9l-1-1v-5.9zM106.1 52.2l1.5 .6v.2l-1.5 .6v-.2l1.4-.5-1.4-.5zM106.2 51a.81 .81 0 0 1 .9-.2 .81 .81 0 0 1 .5 .7v.5h-1.5zM106.2 49.5a.81 .81 0 0 1 .9-.2 .81 .81 0 0 1 .5 .6v.6h-1.5zM106.4 51.1a.67 .67 0 0 1 1.1 .3v.4h-1.2z"/>
<path d="M106.4 49.6a.67 .67 0 0 1 1.1 .2v.5h-1.2zM106.6 44.3h9.9l1 1v2l-1 1h-9.9l-.9-1v-2zM109.4 58.4h5.2v2.7h-5.2zM110.9 51.9l1.5 .6v.3l-1.5 .6v-.2l1.3-.5-1.3-.5zM110.9 49.2h.8a.6 .6 0 0 1 .7 .6 .6 .6 0 0 1-.7 .6h-.8v-.2h1a.38 .38 0 0 0 .3-.4 .38 .38 0 0 0-.3-.4h-1zM111 50.8a.44 .44 0 0 1 .5-.1 .44 .44 0 0 1 .2 .4v.5h.7v.2h-1.5zM111.1 50.9h.4l.1 .7h-.6zM115.2 53.1l1.5 .6v.3l-1.5 .6v-.2l1.4-.6-1.4-.4zM115.2 51.9h.2v.9h.5v-.9h.1v.9h.6v-1h.1v1.2h-1.5zM115.2 50.4l.7 .5 .8-.5v.2l-.6 .4 .6 .5v.2l-.8-.5-.7 .4v-.2l.5-.3-.5-.4zM115.2 49.1h.2v.5h1.3v.2h-1.3v.5h-.2zM133.7 40.1a.6 .6 0 0 1 .9 .3h-.2a.31 .31 0 0 0-.4-.3 .31 .31 0 0 0-.2 .5h.1a.56 .56 0 0 1 .6 .2 .56 .56 0 0 1 0 .6 .67 .67 0 0 1-1-.4h.2a.36 .36 0 0 0 .4 .4 .36 .36 0 0 0 .3-.5h-.2a.48 .48 0 0 1-.6-.2 .48 .48 0 0 1 .1-.6z"/>
<path d="M134.9 40h1.1v.2h-.8v.5h.8v.1h-.8v.6h.9v.1h-1.2zM135.3 51.5h.3l.5 1.3 .5-1.3h.2l-.6 1.5h-.2zM136.4 40h.2l.7 1.2v-1.2h.3v1.5h-.3l-.7-1.1v1.1h-.2zM136.9 51.5h1.1v.2h-.8v.4h.8v.2h-.8v.5h.9v.2h-1.2zM138 40.1a.6 .6 0 0 1 1 .3h-.2a.31 .31 0 0 0-.4-.3 .31 .31 0 0 0-.2 .5h.1a.56 .56 0 0 1 .6 .2 .56 .56 0 0 1 0 .6 .67 .67 0 0 1-1.1-.4h.2a.36 .36 0 0 0 .4 .4 .36 .36 0 0 0 .3-.5h-.1a.48 .48 0 0 1-.6-.2 .48 .48 0 0 1 0-.6zM138.3 51.5h.2l.4 .5 .3-.5h.3l-.5 .7 .6 .8h-.3l-.4-.6-.4 .6h-.3l.5-.8zM139.3 40h1.1v.2h-.9v.5h.9v.1h-.9v.6h1v.1h-1.2zM139.6 51.5h1.3v.2h-.5v1.3h-.3v-1.3h-.5zM142.3 48.3h1.9l1 .9v6l-1 1h-1.9l-1-1v-6zM71 64.1h2l1 1v5.9l-1 1h-2l-1-1v-5.9zM75.5 67.5a.72 .72 0 0 1 1.2 .2l-.2 .1a.58 .58 0 0 0-1 .1 .58 .58 0 0 0 .7 .8l.3-.2v-.3h-.4v-.1h.6v.5a.82 .82 0 0 1-1.2 .1 .82 .82 0 0 1 0-1.2zM77 67.3h.2l.8 1.2v-1.2h.2v1.5h-.2l-.8-1.1v1.1h-.2z"/>
<path d="M78.5 67.3h.7a.78 .78 0 0 1 .6 .8 .78 .78 0 0 1-.7 .7h-.6zM78.7 67.5h.5a.66 .66 0 0 1 .4 .6 .66 .66 0 0 1-.4 .6h-.5zM102.7 69h2.8v5.2h-2.8zM105.5 69.1h2.7v5.1h-2.7zM108.7 68.6h6.4v5.8h-6.4zM109.4 61.5h5.2v2.8h-5.2zM109.4 64.7h5.2v2.8h-5.2zM109.4 75h5.2v2.7h-5.2zM116.2 69.4h2.8v5.1h-2.8zM136.4 67.1a.72 .72 0 0 1 1.2 .2l-.2 .1a.58 .58 0 0 0-1 .1 .58 .58 0 0 0 .7 .8l.3-.2v-.3h-.4v-.1h.7v.5a.82 .82 0 0 1-1.2 .1 .82 .82 0 0 1-.1-1.2zM137.9 66.9h.3l.7 1.2v-1.2h.2v1.5h-.2l-.7-1.1v1.1h-.3zM139.5 66.9h.7a.78 .78 0 0 1 .5 .8 .78 .78 0 0 1-.7 .7h-.5z"/>
<path d="M139.7 67.1h.5a.66 .66 0 0 1 .3 .6 .66 .66 0 0 1-.4 .6h-.4zM142.3 64.1h1.9l1 1v5.9l-1 1h-1.9l-1-1v-5.9zM95.6 87.2a.49 .49 0 0 1 .7 .1 .49 .49 0 0 1-.1 .7l-.5 .4h.7v.2h-1l.7-.9a.28 .28 0 0 0-.1-.4 .28 .28 0 0 0-.4 .2h-.1zM96.9 87.2a.54 .54 0 0 1 .6 0 .54 .54 0 0 1 .1 .7 .54 .54 0 0 1-.5 .7 .54 .54 0 0 1-.4-.7zM96.9 87.4l.2-.1a.75 .75 0 0 1 .3 1 .3 .3 0 0 1-.4 .1 .3 .3 0 0 1-.1-.3zM98 87.5l.5-.4v1.5h-.1v-1.2l-.4 .3zM99.2 87.2a.49 .49 0 0 1 .7 .1 .49 .49 0 0 1-.2 .7l-.5 .4h.8v.2h-1l.7-.9a.28 .28 0 0 0-.1-.4 .28 .28 0 0 0-.4 .2h-.2zM105.3 82.1h2.3v.7l-.4-.5-.5-.1v2.2l.4 .2h-1.3l.3-.2v-2.2h-.2a.64 .64 0 0 0-.6 .6zM105.7 89.1h1.2v.1h-.5v1.4h-.2v-1.4h-.5zM105.8 85.1h1.3l-.4 .2v2l.4 .3h-1.3l.3-.3v-2.1zM106.2 91.8h.7a.45 .45 0 0 1 .5 .5 .45 .45 0 0 1-.4 .4h-.6v.7h-.2zM106.4 92h.5a.28 .28 0 0 1 .3 .3 .28 .28 0 0 1-.4 .3h-.4z"/>
<path d="M107.1 89.1h.7a.45 .45 0 0 1 .5 .4 .45 .45 0 0 1-.4 .5h-.5v.6h-.3zM107.4 89.2h.4a.28 .28 0 0 1 .3 .4 .28 .28 0 0 1-.4 .2h-.3zM107.5 85.9h.6l.8 1v-.8l-.2-.2h.6l-.3 .2v1.5l-1.2-1.4v1.1l.3 .3h-.6l.2-.2v-1.3zM107.5 91.8h.2l.3 1.4 .4-1.4h.2l.4 1.4 .3-1.4h.2l-.4 1.6h-.2l-.4-1.4-.4 1.4h-.2zM107.7 83h1.3v.5l-.2-.3-.5-.1v.7l.2-.1 .2-.3v.8l-.2-.3h-.2v.5a.54 .54 0 0 0 .9-.3l-.1 .5h-1.4l.2-.1v-1.3zM108.7 89.2a.6 .6 0 0 1 1 .3h-.2a.31 .31 0 0 0-.4-.3 .31 .31 0 0 0-.2 .4 .56 .56 0 0 1 .6 .2 .56 .56 0 0 1 .1 .7 .67 .67 0 0 1-1.1-.4h.2a.36 .36 0 0 0 .4 .4 .36 .36 0 0 0 .3-.5l-.2-.1a.48 .48 0 0 1-.5-.1 .48 .48 0 0 1 0-.6zM109.3 83h.8l-.2 .1 .3 .5 .3-.4-.1-.2h.5l-.6 .7 .7 .9h-.8l.2-.1-.4-.5-.3 .5 .2 .1h-.6l.7-.7zM109.6 86l.4-.2 .4 .2 .2-.2-.1 .6a.41 .41 0 0 0-.2-.5 .41 .41 0 0 0-.6 .2l.2 .3a.67 .67 0 0 1 .7 .4 .67 .67 0 0 1-.3 .8l-.7-.1-.1 .1v-.6l.2 .4 .4 .2a.31 .31 0 0 0 .3-.4 .31 .31 0 0 0-.4-.3 .57 .57 0 0 1-.5-.3 .57 .57 0 0 1 .1-.6zM109.7 91.8h.7a.42 .42 0 0 1 .5 .4 .42 .42 0 0 1-.4 .5l.6 .7h-.3l-.5-.7h-.3v.7h-.3zM110 92l.7 .1v.3l-.7 .1zM110.1 89.2a.4 .4 0 0 1 .6 0 .4 .4 0 0 1-.1 .6 .47 .47 0 0 1 0 .8 .47 .47 0 0 1-.7-.4h.2a.3 .3 0 0 0 .4 .2 .3 .3 0 0 0 .2-.3 .3 .3 0 0 0-.4-.2v-.2h.1a.25 .25 0 0 0 .2-.3 .25 .25 0 0 0-.3-.2 .25 .25 0 0 0-.2 .3h-.2zM110.9 85.9h1.5v.4l-.3-.3h-.2v1.4l.2 .2h-.9l.2-.2v-1.4h-.4l-.1 .3z"/>
<path d="M111.1 89.1h1l-.6 1.5h-.2l.1-.4 .5-.9h-.8zM111.3 92.2l.6-.4v1.6h-.2v-1.2l-.4 .2zM111.8 83.5l.2 .6h-.5zM111.9 83l.8 1.6h-.7l.2-.1-.2-.3h-.5l-.1 .3 .2 .1h-.6l.3-.2zM112.5 89.2a.54 .54 0 0 1 .7 0 .54 .54 0 0 1 .1 .7 .54 .54 0 0 1-.5 .7 .54 .54 0 0 1-.5-.7zM112.5 92.2l.6-.4v1.6h-.2v-1.2l-.4 .2zM112.6 89.4l.2-.2a.75 .75 0 0 1 .2 1.1 .3 .3 0 0 1-.4 .1 .3 .3 0 0 1-.1-.4zM112.6 85.9h.8a.51 .51 0 0 1 .7 .1 .51 .51 0 0 1-.2 .7l-.1 .1 .6 .8h-.5l-.6-.8h-.1v.6l.2 .2h-.8l.2-.2v-1.3zM113 83.1l.4-.1 .4 .1 .1-.1v.5a.39 .39 0 0 0-.3-.4 .39 .39 0 0 0-.4 .2l.1 .2a.59 .59 0 0 1 .7 .5 .59 .59 0 0 1-.5 .7l-.4-.2-.2 .2v-.6l.2 .3 .4 .2a.29 .29 0 0 0 .3-.3 .29 .29 0 0 0-.4-.3 .53 .53 0 0 1-.4-.3 .53 .53 0 0 1 0-.6zM113.2 85.9a.41 .41 0 0 1 .6 .4 .41 .41 0 0 1-.6 .4zM113.7 89.2a.54 .54 0 0 1 .6 0 .54 .54 0 0 1 .2 .7 .54 .54 0 0 1-.5 .7 .54 .54 0 0 1-.5-.7zM113.8 89.4l.2-.2a.75 .75 0 0 1 .2 1.1 .3 .3 0 0 1-.4 .1 .3 .3 0 0 1-.1-.4z"/>
<path d="M114.2 92.2v.6h-.5zM114.2 91.9h.2v.9h.2v.2h-.2v.4h-.2v-.4h-.7v-.2zM114.5 85.9h.8l-.2 .1v1.2a.4 .4 0 0 0 .4 .3 .4 .4 0 0 0 .4-.4v-1l-.2-.2h.5l-.2 .2v1a.66 .66 0 0 1-.7 .5 .66 .66 0 0 1-.6-.6v-1zM114.7 89.1h1.1v.1h-.9v.5h.9v.2h-.9v.5h1v.2h-1.2zM115.8 91.8h.3l.6 1.6h-.3l-.1-.5h-.7l-.2 .5h-.2zM116 92l.2 .7h-.5zM116 89.1h.2l.5 1.3 .5-1.3h.2l-.6 1.5h-.2zM116.3 85.9h.7l.5 1.1 .5-1.1h.7l-.3 .1v1.4l.3 .2h-.9l.2-.2v-1.4l-.6 1.6-.7-1.6v1.4l.2 .2h-.6l.3-.2v-1.4zM117.5 89.1h.4l.4 1.3 .4-1.3h.3v1.5h-.2v-1.3l-.4 1.3h-.2l-.4-1.3v1.3h-.3zM118.8 85.9h1.4v.5l-.2-.4h-.6v.7l.3-.1 .1-.3v.9l-.1-.4h-.3v.6a.57 .57 0 0 0 1-.3l-.1 .5h-1.5l.2-.2v-1.4zM119.2 90h.6v.2h-.6zM120.1 89.5l.6-.4v1.5h-.2v-1.2l-.4 .2z"/>
<path d="M120.5 85.9h.6l.9 1v-.8l-.3-.2h.6l-.2 .2v1.5l-1.2-1.4v1.1l.2 .3h-.6l.3-.2v-1.3zM121.3 89.5l.6-.4v1.5h-.2v-1.2l-.4 .2zM122.4 85.9h1.6v.4l-.3-.3h-.3v1.4l.2 .2h-.8l.2-.2v-1.4h-.4l-.2 .3zM122.9 89.5v.6h-.4zM123 89.1h.1v1h.2v.1h-.2v.4h-.2v-.4h-.6v-.1zM124.4 86l.4-.2 .4 .2 .1-.2v.6a.41 .41 0 0 0-.3-.5 .41 .41 0 0 0-.5 .2l.2 .3a.67 .67 0 0 1 .6 .4 .67 .67 0 0 1-.2 .8l-.7-.1-.2 .1v-.6l.3 .4 .3 .2a.31 .31 0 0 0 .4-.4 .31 .31 0 0 0-.4-.3 .57 .57 0 0 1-.5-.3 .57 .57 0 0 1 .1-.6zM71 103.7h6l1 .9v2l-1 1h-6l-1-1v-2zM72.3 101.1a.72 .72 0 0 1 1.2 .3h-.2a.58 .58 0 0 0-1 .2 .58 .58 0 0 0 .7 .7l.3-.1v-.3h-.4v-.2h.6v.6a.82 .82 0 0 1-1.1 0 .82 .82 0 0 1-.1-1.2zM73.8 100.9h.3l.7 1.2v-1.2h.2v1.6h-.2l-.7-1.2v1.2h-.3zM75.4 100.9h.6a.78 .78 0 0 1 .6 .9 .78 .78 0 0 1-.7 .7h-.5zM75.6 101.1h.4a.66 .66 0 0 1 .4 .6 .66 .66 0 0 1-.4 .6h-.4zM93.8 104.6l1-.9h5.9l1 .9v2l-1 1h-5.9l-1-1z"/>
<path d="M94.2 100.9h.2l.5 1.4 .5-1.4h.2l-.6 1.6h-.2zM96.1 101.2a.56 .56 0 0 1 .9 .5 .56 .56 0 0 1-.9 .5l-.2-.5zM97.4 100.9h.3v1.1a.38 .38 0 0 0 .4 .3 .38 .38 0 0 0 .3-.4v-1h.2v.9a.6 .6 0 0 1-.6 .7 .6 .6 0 0 1-.6-.7zM98.8 100.9h1.3v.2h-.5v1.4h-.2v-1.4h-.6zM100.9 100.9h.6a.39 .39 0 0 1 .4 .3 .39 .39 0 0 1-.2 .5 .41 .41 0 0 1 .3 .4 .41 .41 0 0 1-.4 .4h-.7zM101.1 101.1h.5l.1 .3-.1 .2h-.5zM101.1 101.8h.5l.2 .4-.7 .1zM113.6 104.6l1-.9h5.9l1 .9v2l-1 1h-5.9l-1-1zM115.5 101.1a.72 .72 0 0 1 1.2 .3h-.2a.58 .58 0 0 0-1.1 .2 .58 .58 0 0 0 .7 .7l.4-.1v-.3h-.5v-.2h.7v.6a.82 .82 0 0 1-1.2 0 .82 .82 0 0 1 0-1.2zM117 100.9h.2l.8 1.2v-1.2h.2v1.6h-.3l-.7-1.2v1.2h-.2zM118.5 100.9h.7a.78 .78 0 0 1 .6 .9 .78 .78 0 0 1-.7 .7h-.6zM118.7 101.1h.5a.66 .66 0 0 1 .3 .6 .66 .66 0 0 1-.3 .6h-.5z"/>
<path d="M137.3 104.6l1-.9h5.9l1 .9v2l-1 1h-5.9l-1-1zM137.3 100.6h.2l.6 1.3 .4-1.3h.3l-.6 1.5h-.3zM139.2 100.8a.56 .56 0 0 1 .9 .5 .56 .56 0 0 1-.9 .5l-.1-.5zM140.6 100.6h.2v1a.38 .38 0 0 0 .4 .3 .38 .38 0 0 0 .4-.4v-.9h.2v.8a.6 .6 0 0 1-.6 .7 .6 .6 0 0 1-.6-.7zM142 100.6h1.2v.1h-.5v1.4h-.2v-1.4h-.5zM144.4 100.6h.2l.7 1.5h-.3l-.1-.5h-.7l-.2 .5h-.2zM144.5 100.7l.3 .7h-.5zM70.8 126.9h.1M70.8 130.8h.1M70.8 125.7h2.4v2.4h-2.4zM72 125.7h.1M72 128.1h.1"/>
<path d="M72 129.6h.1M72 132h.1M73.2 126.9h.1M73.2 130.8h.1M106.4 126.9h.1M106.4 133.6h2.4v2.4h-2.4zM107.6 125.7h.1M107.6 128.1h.1M107.6 126.9v7.9M108.8 126.9h.1M114.4 125.7h2.3v2.4h-2.3zM142.1 125.7h2.3v2.4h-2.3z"/>
<path d="M70.8 158.5h.1M70.8 154.6h.1M70.8 153.4h2.4v2.4h-2.4zM72 157.3h.1M72 159.7h.1M72 153.4h.1M72 155.8h.1M73.2 158.5h.1M73.2 154.6h.1M103.3 158.1h1.6v1.2h-1.6zM106.1 158.2h1.5v1.2h-1.5zM109.4 158.1h1.7v1h-1.7z"/>
<path d="M109.4 159.5h1.7v1h-1.7zM110 150.6h1.2v1.6h-1.2zM110 147.5h1.2v1.5h-1.2zM110 153.8h1.2v1.6h-1.2zM111.2 144.1h.1M111.2 145.7h.1M111.7 144.6h.1M111.7 143.6h.1M111.7 146.2h.1M111.7 145.2h.1M112.2 144.1h.1M112.2 145.7h.1"/>
<path d="M112.6 145.8h.1M112.7 144.1h.1M112.8 154.6h.1M112.8 150.6h1.2v1.6h-1.2zM112.8 147.5h1.2v1.5h-1.2zM112.8 153.8h1.2v1.6h-1.2zM112.9 159.5h1.6v1h-1.6zM112.9 158.1h1.6v1h-1.6zM113.1 146.3h.1M113.1 145.2h.1M113.2 144.6h.1M113.2 143.6h.1"/>
<path d="M113.4 155.4h.1M113.4 153.8h.1M113.6 145.8h.1M113.7 144.1h.1M113.7 159.5h.1M114 154.6h.1M114.9 155.4h.1M114.9 153.9h.1M115.4 156h.1M115.4 154.9h.1M115.4 154.4h.1M115.4 153.4h.1"/>
<path d="M115.5 159.6h.1M115.9 155.4h.1M115.9 153.9h.1M116.8 158.5h1.6v1.1h-1.6zM142.1 158.5h.1M142.1 154.6h.1M142.1 157.3h2.3v2.4h-2.3zM142.1 141.5h2.3v2.4h-2.3zM143.2 159.7h.1M143.2 157.3h.1M143.2 155.8h.1M143.2 153.4h.1"/>
<path d="M144.4 158.5h.1M144.4 154.6h.1M101.6 161.3h.1M102.1 161.8h.1M102.1 160.8h.1M102.6 161.3h.1M103.3 161.5h.1M103.3 160.9h1.6v1.2h-1.6zM104.1 162.1h.1M104.1 160.9h.1M104.9 161.5h.1M106.1 161.5h.1"/>
<path d="M106.1 161h1.5v1.1h-1.5zM106.8 161h.1M106.8 162.1h.1M107.6 161.5h.1M109.4 161h1.7v1h-1.7zM109.5 169.8h.1M110 164.1h1.2v1.6h-1.2zM110 170.3h.1M110 169.3h.1M110.3 161.5v.1M110.6 169.8h.1M111.5 163.3h.1"/>
<path d="M111.9 169.8h.1M112 163.8h.1M112 162.8h.1M112.4 170.3h.1M112.4 169.3h.1M112.5 163.3h.1M112.8 164.1h1.2v1.6h-1.2zM112.9 160h.1M112.9 161h1.6v1h-1.6zM112.9 169.8h.1M113.7 160.5h.1M113.7 161.5l-.3 .1v3.3"/>
<path d="M113.8 160.1h1.7M114.3 169.8h.1M114.5 160h.1M114.8 170.3h.1M114.8 169.3h.1M115 160.1h.1M115.3 169.8h.1M115.5 160.6h.1M116.1 160.1h.1M116.8 161.8h.1M116.8 161.2h1.6v1.2h-1.6zM117.4 161.6l.2 .2"/>
<path d="M117.6 161.2h.1M117.6 162.4h.1M118.4 161.8h.1M70.8 194.2h.1M72 193h.1M72 195.3h.1M73.2 194.2h.1M74.8 194.2h.1M74.8 193h2.4v2.3h-2.4zM76 195.3h.1M76 193h.1M77.2 194.2h.1"/>
<path d="M94.6 194.2h.1M95.8 193h.1M95.8 195.3h.1M96.9 194.2h.1M98.5 194.2h.1M98.5 193h2.4v2.3h-2.4zM99.7 195.3h.1M99.7 193h.1M100.9 194.2h.1M114.4 194.2h.1M115.5 193h.1M115.5 195.3h.1"/>
<path d="M116.7 194.2h.1M118.3 194.2h.1M118.3 193h2.4v2.3h-2.4zM119.5 195.3h.1M119.5 193h.1M120.7 194.2h.1M138.1 194.2h.1M138.1 193h2.4v2.3h-2.4zM139.3 193h.1M139.3 195.3h.1M140.5 194.2h.1M142.1 194.2h.1"/>
<path d="M143.2 195.3h.1M143.2 193h.1M144.4 194.2h.1"/>
<circle cx="95" cy="38.6" r=".54"/>
<circle cx="95" cy="38.6" r=".37"/>
<circle cx="98.4" cy="38.6" r=".54"/>
<circle cx="98.4" cy="38.6" r=".37"/>
<circle cx="120.3" cy="38.6" r=".54"/>
<circle cx="120.3" cy="38.6" r=".37"/>
<circle cx="123.7" cy="38.6" r=".54"/>
<circle cx="123.8" cy="38.6" r=".37"/>
<circle cx="96.5" cy="101.7" r=".76"/>
<circle cx="139.6" cy="101.3" r=".76"/>
<circle cx="69.6" cy="124.5" r=".79"/>
<circle cx="72" cy="130.8" r="1.19"/>
<circle cx="107.6" cy="126.9" r="1.19"/>
<circle cx="111.6" cy="134.8" r="1.19"/>
<circle cx="111.6" cy="126.9" r="1.19"/>
<circle cx="115.5" cy="134.8" r="1.19"/>
<circle cx="143.2" cy="130.8" r="1.19"/>
<circle cx="143.2" cy="138.7" r="1.19"/>
<circle cx="72" cy="158.5" r="1.19"/>
<circle cx="106.8" cy="156.6" r=".59"/>
<circle cx="111.7" cy="145.7" r=".51"/>
<circle cx="111.7" cy="144.1" r=".51"/>
<circle cx="113.1" cy="145.8" r=".51"/>
<circle cx="113.2" cy="144.1" r=".51"/>
<circle cx="115.4" cy="155.4" r=".51"/>
<circle cx="115.4" cy="153.9" r=".51"/>
<circle cx="117.6" cy="156.6" r=".59"/>
<circle cx="143.2" cy="154.6" r="1.19"/>
<circle cx="102.1" cy="161.3" r=".51"/>
<circle cx="110" cy="169.8" r=".51"/>
<circle cx="112" cy="163.3" r=".51"/>
<circle cx="112.4" cy="169.8" r=".51"/>
<circle cx="114.8" cy="169.8" r=".51"/>
<circle cx="115.5" cy="160.1" r=".51"/>
<circle cx="69.6" cy="196.5" r=".79"/>
<circle cx="72" cy="194.2" r="1.19"/>
<circle cx="95.8" cy="194.2" r="1.19"/>
<circle cx="115.5" cy="194.2" r="1.19"/>
<circle cx="143.2" cy="194.2" r="1.19"/>
<circle cx="146" cy="196.5" r=".79"/>
</g>
<g fill="none" stroke="#000" stroke-width=".25">
<path d="M71 36.4h2l1 1v5.9l-1 1h-2l-1-1v-5.9zM106.6 36.4h9.9l1 1v2l-1 .9h-9.9l-.9-.9v-2zM142.3 36.4h1.9l1 1v5.9l-1 1h-1.9l-1-1v-5.9zM106.6 44.3h9.9l1 1v2l-1 1h-9.9l-.9-1v-2zM142.3 48.3h1.9l1 .9v6l-1 1h-1.9l-1-1v-6zM71 64.1h2l1 1v5.9l-1 1h-2l-1-1v-5.9zM142.3 64.1h1.9l1 1v5.9l-1 1h-1.9l-1-1v-5.9zM71 103.7h6l1 .9v2l-1 1h-6l-1-1v-2zM93.8 104.6l1-.9h5.9l1 .9v2l-1 1h-5.9l-1-1zM113.6 104.6l1-.9h5.9l1 .9v2l-1 1h-5.9l-1-1zM137.3 104.6l1-.9h5.9l1 .9v2l-1 1h-5.9l-1-1zM111.6 126.9v2.4l-1.7 1.6v17.3h.7"/>
<path d="M115.5 134.8l27.1-.1 .6 .7v7.3v-3.9M104.1 158.7v.7l.7 .7h5.5M106.8 156.6v2.2M110.6 151.4v7l-.4 .2M112 151.4v6.5l.7 .7h1M112 151.4h1.4M113.4 148.2h-.9l-.5 .5v2.7M117.6 156.6v2.5M106.8 161.5h3.5M110.3 161.6v2.3l.3 1M113.7 161.6h3.7"/>
</g>
<path d="M115.5 126.9h3.2l.8 .8h23.7v-.8v3.9" fill="none" stroke="#000" stroke-width=".38"/>
<path d="M72 126.9h35.6" fill="none" stroke="#000" stroke-width=".51"/>
<path d="M99.9 80.9h1.2v1.2l.2 .2h.3l-.1 .4-.6 .1-.3 1 .2 .2h.3l-.3 1.3 .3 .5 .5 .2h1.3l.1-.1 .3-.9-.2-.2h-.3l.2-.8 .6-.2 .2-.9-.1-.2h-.4l.1-.4h1v1l.2 .3v1.4h-.1a3.1 3.1 0 0 0-1.9 1.7l.1 1v-.2l.2-.1a1.97 1.97 0 0 1-2.1-2l-.3-.4a1.07 1.07 0 0 0-1.3 .4h-.1a1.97 1.97 0 0 0-.9-1.5l-.4-.4 2.1-.1zM102.3 82.3h.4l-.7 2.6h-.4zM102.5 81.1h.7l-.2 .5h-.7z" fill="none" stroke="#000" stroke-width=".24"/>
<g fill="#231f20">
<path d="M27.8 5.8l-.1 .6 .5-.3h.5l.1 .2v2.1l-.3 .3h1l-.2-.3v-2.1v-.2h.6l.4 .3-.1-.6zM29.9 6.5l.2 .4v1.5l-.2 .3h1.8l.1-.5a1.04 1.04 0 0 1-1.2 .1v-.6h.5l.4 .2v-.7l-.4 .2h-.5v-.6h.8l.3 .2-.1-.5zM31.9 6.5l.9 1.1-1 1.1h.9l-.2-.2 .4-.7 .5 .7-.2 .2h1.5l-.2-.2 .1-.4h.9l.2 .4-.2 .2h.9l-.2-.3-.7-1.9h-.5l-.9 2.1-.8-1.1 .8-1h-.8l.2 .3-.4 .5-.4-.6 .2-.2zM35.1 6.9l.4 .9h-.8zM36.6 6.6a.63 .63 0 0 0-.2 .7 .63 .63 0 0 0 .6 .4l.6 .2 .2 .2a.75 .75 0 0 1-.8 .4 .75 .75 0 0 1-.6-.5l.1 .7 .2-.1a1.11 1.11 0 0 0 1.5-.5 1.13 1.13 0 0 0-1.3-.9v-.3a1.04 1.04 0 0 1 1.1 .2l-.1-.6-.2 .1-.5-.1zM28.5 9.2l.3 .3v2.2l-.3 .4h1l-.2-.4v-2.2l.2-.3zM29.7 9.9l.2 .3v1.5l-.2 .4h.7l-.2-.4v-1.3l1.6 1.7v-1.9l.2-.3h-.7l.2 .3v.9l-1.1-1.2zM32.3 10a.62 .62 0 0 0-.2 .7 .62 .62 0 0 0 .6 .4l.6 .2 .2 .2a.76 .76 0 0 1-.8 .4 .76 .76 0 0 1-.6-.5l.1 .7 .2-.1a1.11 1.11 0 0 0 1.5-.6 1.13 1.13 0 0 0-1.3-.8v-.3a1.04 1.04 0 0 1 1.1 .1l-.1-.5-.2 .1-.5-.2zM34 9.9l-.1 .6a.61 .61 0 0 1 .7-.3l.1 1.5-.3 .4h1l-.3-.4 .1-1.5a.63 .63 0 0 1 .7 .3l-.1-.6zM36 9.9l.2 .3v1.5l-.2 .4h.9l-.2-.2v-.7l.6 .2a.76 .76 0 0 0 1.1 .6l-1-.9a.58 .58 0 0 0 .6-.6 .58 .58 0 0 0-.5-.6zM36.7 10.2l.1-.1a.45 .45 0 0 1 .6 .1 .45 .45 0 0 1 .1 .5l-.8 .2zM38.2 9.9l.2 .2a2.17 2.17 0 0 0 .4 1.9 .99 .99 0 0 0 1.6-.7v-1.1l.2-.3h-.7l.1 .2a1.92 1.92 0 0 1-.1 1.7 .6 .6 0 0 1-1-.5v-1.1l.2-.3zM40.7 9.9l.2 .3v1.5l-.2 .4h.7l-.2-.4v-1.4l.8 1.8 .9-1.8v1.4l-.2 .4h.9l-.3-.4v-1.5l.3-.3h-.8l-.6 1.4-.7-1.4zM43.7 9.9l.3 .3v1.5l-.3 .4h1.9l.1-.6a1.04 1.04 0 0 1-1.3 .2v-.6h.6l.4 .1v-.6l-.4 .2h-.6l.1-.6h.7l.4 .2-.1-.5zM45.8 9.9l.2 .3v1.5l-.2 .4h.8l-.3-.4v-1.3l1.6 1.7v-1.9l.2-.3h-.7l.2 .3v.9l-1.1-1.2zM48.3 9.9l-.1 .6a.61 .61 0 0 1 .7-.3v1.5l-.2 .4h.9l-.2-.4v-1.5a.63 .63 0 0 1 .8 .3l-.1-.6zM50.6 10a.62 .62 0 0 0-.2 .7 .62 .62 0 0 0 .6 .4l.6 .2 .1 .2a.76 .76 0 0 1-.7 .4 .76 .76 0 0 1-.6-.5l.1 .7 .1-.1a1.11 1.11 0 0 0 1.5-.6 1.13 1.13 0 0 0-1.2-.8l-.1-.3a1.04 1.04 0 0 1 1.2 .1l-.2-.5-.1 .1-.5-.2z"/>
<path d="M21.6 4.5v2.6h-2l.1 .4 .8 .9a.91 .91 0 0 0 .9 .9 .56 .56 0 0 1 .5-.4 .56 .56 0 0 1 .5 .3l.4 .8a1.53 1.53 0 0 0 2 1.3 1.54 1.54 0 0 1 1-2.1l.9-.4-.1-1.4a1.52 1.52 0 0 1-.3-1.6h-1.4l-.1 .9h.5l-.2 .8h-.5l-.2 .9v.2l.4 .1-.1 .9a1.93 1.93 0 0 1-1.6-.3l.2-1.8h-.4l.1-.8h.5l.2-.9h-.5v-1.3zM24 5.8l-.6 2.9h.7l.5-2.9zM24.2 4.9l-.2 .6h.7l.1-.6z"/>
</g>
<g font-size="3.9">
<text x="19" y="30">4</text>
<text x="29.6" y="30">Board Layout</text>
</g>
<g font-size="3.5">
<text x="86.4" y="115.4">Figure 3. Assembly Layer</text>
<text x="84.3" y="203.9">Figure 4. Top Layer Routing</text>
</g>
<text font-size="3.2" x="177.8" y="23">Board Layout</text>
<g font-size="2.8">
<text x="19" y="23">www.ti.com</text>
<text x="19" y="267.1">SLVU683A–March 2012–Revised February 2019</text>
<text x="93.4" y="267.1">TPS3700EVM-114 High voltage (18V) window voltage detector evaluation</text>
<text x="150.6" y="269.9">module for SOT-23 package</text>
<text x="195.3" y="267">5</text>
</g>
<text font-size="2.8" fill="#00f" x="19" y="270.4">Submit Documentation Feedback</text>
<text font-size="2.5" x="76.6" y="272.7">Copyright © 2012–2019, Texas Instruments Incorporated</text>
<g font-size="2.4">
<text x="70.8" y="39.2" transform="rotate(90 70.8 39.2)">J1</text>
<text x="112.9" y="37.6" transform="rotate(-180 112.9 37.6)">J10</text>
<text x="142.5" y="39.2" transform="rotate(90 142.5 39.2)">J3</text>
<text x="110.2" y="46.8">J11</text>
<text x="144.4" y="53.4" transform="rotate(-90 144.4 53.4)">J9</text>
<text x="71.4" y="67.2" transform="rotate(90 71.4 67.2)">J2</text>
<text x="144" y="69" transform="rotate(-90 144 69)">J4</text>
<text x="75.2" y="104.8" transform="rotate(-180 75.2 104.8)">J8</text>
<text x="98.8" y="105.1" transform="rotate(-180 98.8 105.1)">J7</text>
<text x="118.3" y="105" transform="rotate(-180 118.3 105)">J6</text>
<text x="140.5" y="106">J5</text>
</g>
<g font-size="2">
<text x="111.2" y="60">R1</text>
<text x="111.2" y="63.2">R2</text>
<text x="104.9" y="72" transform="rotate(-90 104.9 72)">C1</text>
<text x="106.4" y="70.7" transform="rotate(90 106.4 70.7)">R5</text>
<text x="111.1" y="66.5">R3</text>
<text x="112.9" y="71.1" transform="rotate(-180 112.9 71.1)">U1</text>
<text x="117.2" y="71.1" transform="rotate(90 117.2 71.1)">R4</text>
<text x="112.8" y="75.5" transform="rotate(-180 112.8 75.5)">R6</text>
<text x="115.5" y="73.8" transform="rotate(-180 115.5 73.8)">1</text>
</g>
</svg>
